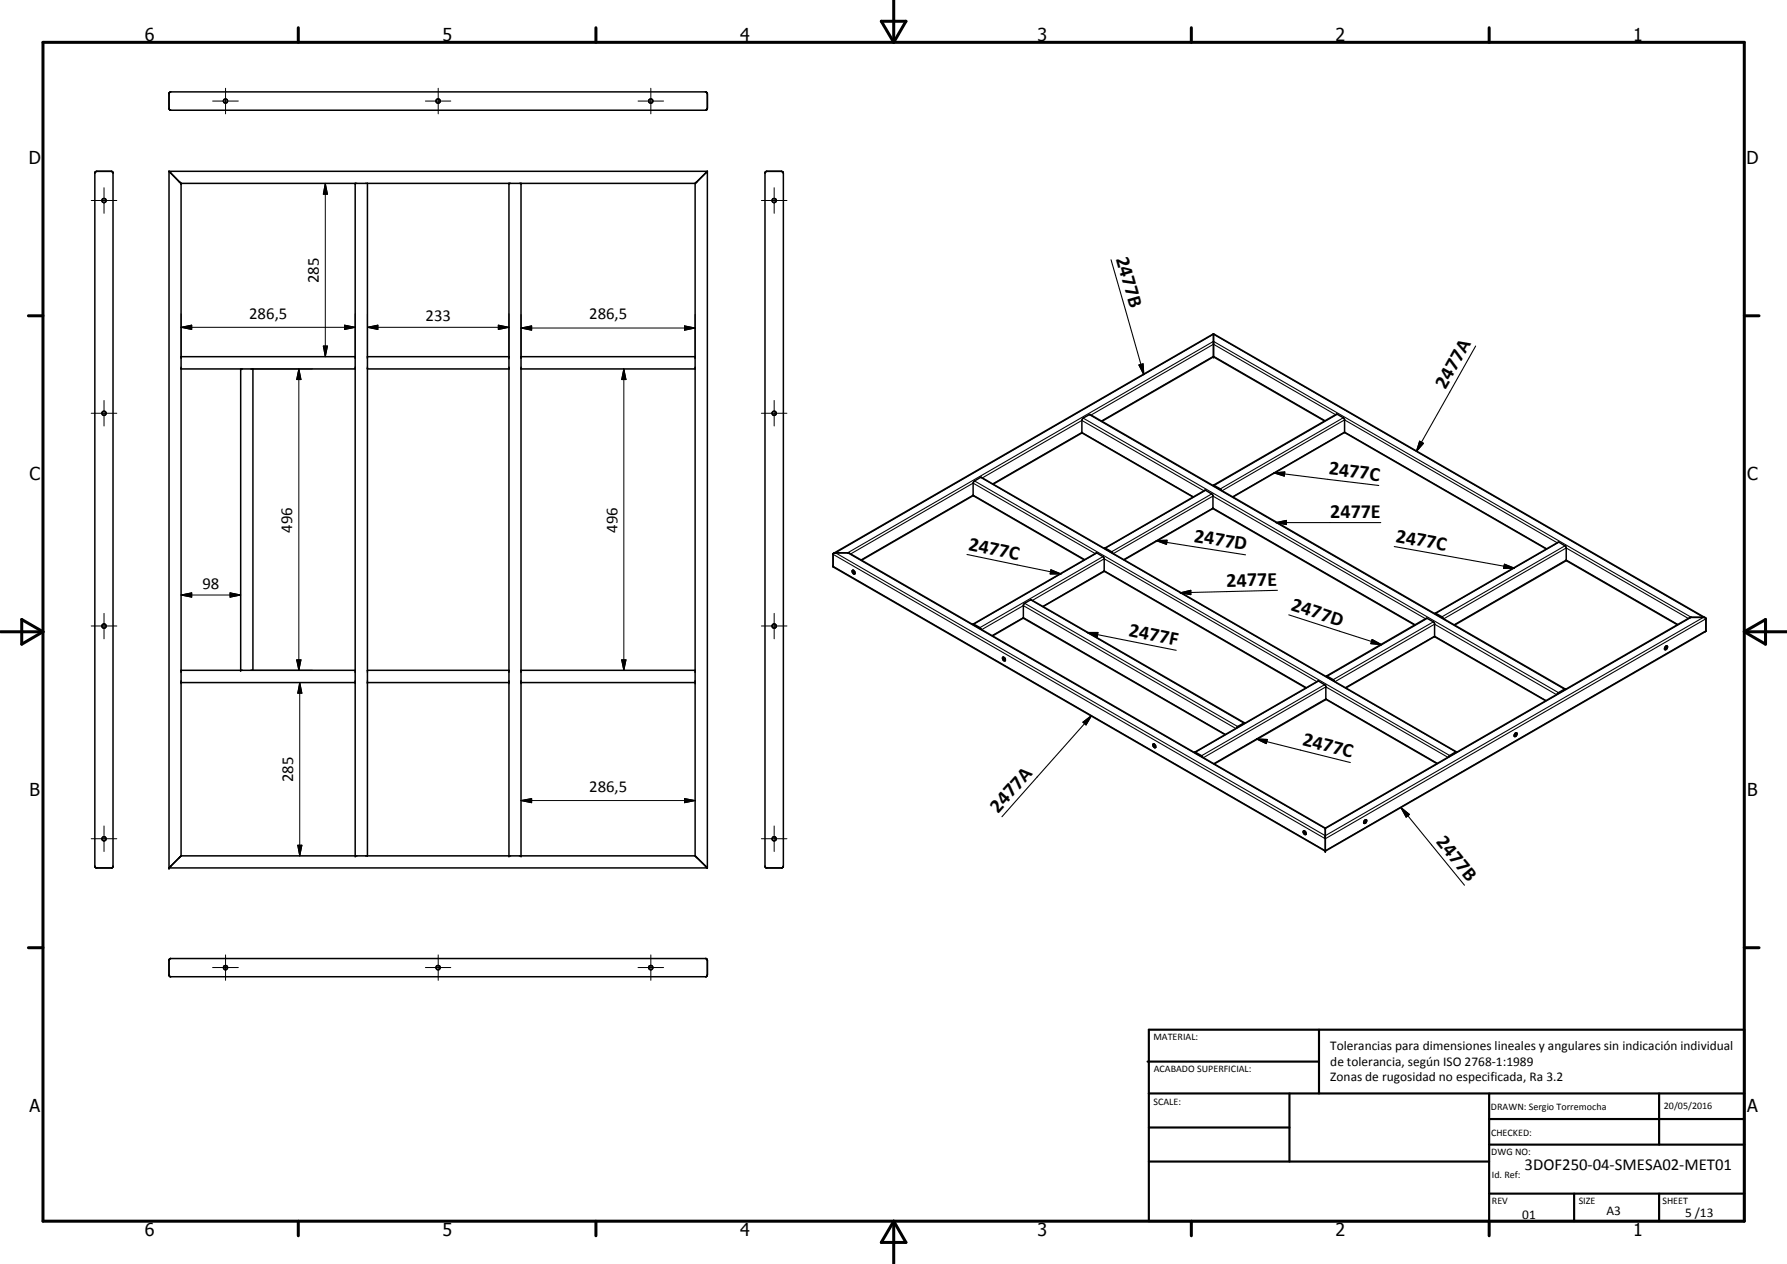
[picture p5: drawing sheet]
<svg xmlns="http://www.w3.org/2000/svg" width="420mm" height="297mm" viewBox="0 0 420 297" stroke-linecap="round" stroke-linejoin="round" font-family="sans-serif">
<g fill="none" stroke="#000" stroke-width=".35">
<path d="M39.8 21.8l.4-.2h125.7l.4 .4v3.4l-.2 .4-.2 .1h-125.7l-.5-.3zM22.4 40.4l.4-.1h3.4l.4 .3v163.1l-.3 .3h-3.7l-.3-.3zM39.7 40.3l2.9 2.8M42.6 43.1h120.9M42.6 43.1v158.1M83.5 43.1v158M86.4 43.1v158M119.7 43.1v158M122.5 43.1v158M163.4 43.1v158M166.3 40.3l-2.8 2.8M166.3 40.3h-126.6v163.7"/>
<path d="M166.3 40.3v163.7M179.9 40.4l.4-.1h3.4l.4 .1 .1 .3v162.8l-.4 .5h-3.6l-.3-.5zM285.3 78.4l-89.3 51.6M285.3 78.4v5.5M285.3 78.4l115.6 66.8M42.6 86.7h40.9M42.6 83.8h40.9M56.6 86.7v70.8M59.5 86.7v70.8M86.4 86.7h33.3M86.4 83.8h33.3M122.5 86.7h40.9"/>
<path d="M122.5 83.8h40.9M285.3 83.9l-26.2 15.1M285.3 83.9l26.1 15M228.8 116.5l-26.2 15.2M254.4 101.7l-20.9 12.1M254.4 101.7l.1-3.3 1.8-1 111.7 64.5M254.4 101.7l26.1 15.1M285.1 119.5l47.5 27.4M285.3 114l-.1 .1M285.3 114l1.6 .9 .3 .3M316.1 101.6l47.5 27.4M316.1 101.6v-3.1l-.3-.3-1.6-.9-28.9 16.7"/>
<path d="M316.1 101.6l-26.2 15.2M200.4 134.1l.3-.1 .2 .3 .1 .5a.53 .53 0 0 1-.6-.2 .53 .53 0 0 1 0-.5zM200.6 134v.4l.4 .4M254.9 131.6l-26-15.1-.1-.2 .1-3.1 1.8-1.1 111.8 64.6M259.6 134.2l47.4 27.5M259.6 134.3v-3.2l-.2-.2-1.7-.9-28.9 16.7M259.6 134.3l-14.3 8.2M259.7 128.8v.1M259.7 128.8l1.7 .9 .3 .3M259.7 128.8l23.6-13.6 1.8 1 .1 .3-.1 3-20.8 12.1M368.2 131.7l26.2 15.1M368.2 131.7v-3.1l-.1-.3-1.8-.9-28.9 16.7"/>
<path d="M368.2 131.7l-26.2 15.2M42.6 157.5h40.9M86.4 157.5h33.3M122.5 157.5h40.9M228.8 146.7h-.1M228.8 146.7l1.6 .8 .3 .4M235.7 154.5l.6 .2 .1 .5a.52 .52 0 0 1-.6-.1 .52 .52 0 0 1-.1-.6zM235.9 154.4l.1 .4 .4 .4M240.6 145.2l-7.2 4.2M311.9 158.9l23.5-13.6 1.8 1v3.3l-20.8 12.1M311.9 158.9l1.6 .8 .3 .4M311.9 158.9l-.1 .1"/>
<path d="M337.3 149.6l26.1 15.1M337.4 144.1l1.6 .8 .3 .4M337.4 144.1l-.1 .1M391.6 151.9l.2-.1a.45 .45 0 0 1 .2 .6 .45 .45 0 0 1-.6 .1zM391.8 151.8v.4l-.4 .4M42.6 160.4h40.9M86.4 160.4h33.3M122.5 160.4h40.9M271.3 174.8l.1 .6 .3 .2M271.3 174.8a.48 .48 0 0 0-.2 .6 .48 .48 0 0 0 .6 .2M271.3 174.8l.4 .5v.3M280.9 176.8l1.6 .8 .3 .4"/>
<path d="M280.9 176.8h-.1M292.6 169.9l-50.1-28.9-1.8 1-.1 3.3 47.4 27.3M292.7 170l-.1-.2-1.6 .9-.3 .4M311.7 164.4l-26.2 15.1M311.7 164.3l26.2 15.2M311.7 164.4v-3.2l-.1-.2-1.8-.9-28.9 16.7M311.7 164.4h.1M342.5 176.7l-1.7 .9-.2 .3M342.5 176.7h.1M356.5 172.2l-.1 .6-.4 .2M356.5 172.2a.46 .46 0 0 1 .1 .6 .46 .46 0 0 1-.5 .2M356.5 172.2l-.4 .3v.5"/>
<path d="M368.1 161.9l-1.8 .9-.2 .3M368.1 161.9v.1M306.4 195.3a.46 .46 0 0 1 .6 .2 .46 .46 0 0 1-.1 .6l-.4-.2zM306.6 195.2l.1 .6 .4 .2M311.6 194.6l85.6-49.4 3.5-.1 .4 .2v3l-.2 .2-89.3 51.5M311.6 194.6v5.4M311.6 194.6l-111.9-64.6-3.5-.1-.3 .2v3l.1 .2 115.6 66.7M320.7 192.9l.4-.3a.44 .44 0 0 1 .1 .6 .44 .44 0 0 1-.6 .1zM321.1 192.6v.4l-.4 .4M39.7 204h126.6M42.6 201.2l-2.9 2.8M42.6 201.1h120.8"/>
<path d="M163.4 201.1l2.9 2.9M39.8 225.4l.2-.1h126l.3 .4v3.4l-.3 .4h-126l-.3-.3z"/>
<circle cx="53" cy="23.7" r=".49"/>
<circle cx="103" cy="23.8" r=".5"/>
<circle cx="153" cy="23.8" r=".5"/>
<circle cx="24.5" cy="47.1" r=".51"/>
<circle cx="182" cy="47.1" r=".49"/>
<circle cx="24.5" cy="97.1" r=".5"/>
<circle cx="182" cy="97.1" r=".49"/>
<circle cx="24.5" cy="147.1" r=".5"/>
<circle cx="182" cy="147.1" r=".51"/>
<circle cx="24.5" cy="197.1" r=".49"/>
<circle cx="182" cy="197.1" r=".49"/>
<circle cx="53" cy="227.4" r=".5"/>
<circle cx="103" cy="227.4" r=".52"/>
<circle cx="153" cy="227.4" r=".51"/>
</g>
<g fill="#000">
<circle cx="42.6" cy="43.1" r=".18"/>
<circle cx="83.5" cy="43.1" r=".18"/>
<circle cx="119.7" cy="43.1" r=".18"/>
<circle cx="122.5" cy="43.1" r=".18"/>
<circle cx="285.3" cy="78.4" r=".18"/>
<circle cx="56.6" cy="86.7" r=".18"/>
<circle cx="285.3" cy="83.8" r=".18"/>
<circle cx="56.6" cy="157.5" r=".18"/>
<circle cx="42.6" cy="160.4" r=".18"/>
<circle cx="83.5" cy="160.4" r=".18"/>
<circle cx="86.4" cy="160.4" r=".18"/>
<circle cx="119.7" cy="160.4" r=".18"/>
<circle cx="122.5" cy="160.4" r=".18"/>
<circle cx="163.4" cy="160.4" r=".18"/>
<circle cx="311.6" cy="194.6" r=".18"/>
<circle cx="39.7" cy="204" r=".18"/>
<circle cx="83.5" cy="201.1" r=".18"/>
<circle cx="119.7" cy="201.1" r=".18"/>
<circle cx="122.5" cy="201.1" r=".18"/>
<circle cx="311.6" cy="200" r=".18"/>
</g>
<g fill="none" stroke="#000" stroke-width=".25">
<path d="M261.2 61l7.7 27.1M254.7 98.3l111.7 64.5M256.1 97.5l111.7 64.5M267.8 85.8l1-.3 .1 2.6zM311.6 98.8l-26.3-15.1-26.4 15.2M314 97.5l-28.7-16.6-28.8 16.6M314.4 97.4l-28.9 16.7M315.8 98.2l-28.9 16.7M347 81.3l-14 24.8M229.1 113l111.8 64.5M230.5 112.2l111.8 64.5M231 112.3l23.4-13.5 28.6 16.5"/>
<path d="M233.4 113.7l21-12.1 26.2 15.2M283.5 115.2l-23.6 13.6M284.9 116.1l-23.5 13.6M287.3 115.3l28.8-16.6 50 28.9M289.8 116.8l26.3-15.3 47.6 27.4M299.5 111.1l2.6-.2-.1 1zM299.5 111.1l24.7 3M333.8 103.7l.9 .5-1.7 1.9zM195.9 133.1l115.7 66.8 89.5-51.7M195.9 130.3l115.7 66.8 89.5-51.7M196.5 129.9l88.8-51.3 115.2 66.5-88.9 51.3zM199.3 129.9l86-49.7 112.4 64.9-86.1 49.6z"/>
<path d="M227.4 130.3l22.1 4.6M247.1 133.9l2.4 1h-2.6zM255 131.5l-26.2-15.2-26.4 15.3M257.5 130.1l-28.7-16.6-28.8 16.7M257.9 130l-28.9 16.7M259.3 130.8l-28.9 16.7M261.8 130.1l23.4-13.5 50 28.8M264.2 131.5l21-12.1 47.6 27.4M271.9 127h2.5l-.1 .9zM271.9 127l21 3.4M277.5 139.3l2.5-.6v1zM300 122.8l2.5-.5v1z"/>
<path d="M300 122.8h24.6M300.3 138.7l-22.8 .6M327.8 128.4l28.3 5.1M353.7 132.6l2.4 .9-2.6 .1zM366.6 127.4l-29 16.7M367.9 128.3l-28.9 16.6M230.8 148l9.8-5.7 50 28.9M233.2 149.4l7.4-4.3 47.6 27.5M240.9 141.8l50.1 28.9M242.3 141l50.1 28.9M242.7 141.1l16.9-9.8 50 28.9M245.2 142.5l14.4-8.4 47.6 27.5"/>
<path d="M255.6 148.6h2.5l-.1 1zM255.6 148.6l21 4.2M303 144.5l21.9 7M322.6 150.3l2.3 1.2-2.6-.2zM335.6 145.3l-23.5 13.6M337 146.1l-23.5 13.6M394.5 146.7l-26.3-15.1-26.3 15.2M396.9 145.3l-28.7-16.5-28.7 16.6M254.6 169.7l2.1-1.6-1.4 2.2zM256.7 168.1l-21.1 23.8M295.4 173.7l2.6 .1-.3 1zM295.4 173.7l22.1 5.5"/>
<path d="M310 160.1l-28.9 16.7M311.4 160.9l-28.9 16.7M313.9 160.2l23.4-13.5 28.7 16.5M316.3 161.6l21-12.1 26.2 15.1M338 179.4l-26.3-15.2-26.3 15.3M340.4 178l-28.7-16.6-28.8 16.7M329.4 189.8l2 1.6-.8 .6zM329.4 189.8l14.9 18.2"/>
</g>
<g fill="none" stroke="#000" stroke-width=".71">
<path d="M10.1 9.9h400v277.1h-400zM70.1 6.5v3.4M140.1 6.5v3.4M207.2 5h5.8l-2.9 4.9zM210.1 0v9.9M280.1 6.5v3.4M350.1 6.5v3.4M6.7 74.2h3.4M410.1 74.2h3.5M.1 148.5h10M5.1 145.6l5 2.9-5 2.9zM410.1 148.5h10"/>
<path d="M410.1 148.5l5-2.9v5.8zM6.7 222.7h3.4M410.1 222.7h3.5M70.1 287v3.4M140.1 287v3.4M210.1 287v10M210.1 287l2.9 5h-5.8zM280.1 287v3.4M350.1 287v3.4"/>
</g>
<g fill="none" stroke="#000" stroke-width=".51">
<path d="M269.8 249.5h40.3M270.1 242h140v45h-140zM270.1 257h140M303.2 257v16M310.1 242v15M350.1 257v30M390.1 257v12M270.1 265h33.1M270.1 273h80M350.1 269h60M350.1 263h60M350.1 280.5h60"/>
<path d="M370.1 280.5v6.5M390.1 280.5v6.5"/>
</g>
<g fill="none" stroke="#000" stroke-width=".24">
<path d="M50 23.7h6M53 20.7v6.1M100 23.7h6M103 20.7v6.1M150 23.7h6M153 20.7v6.1M21.5 47.1h6M24.5 44.1v6M76.5 43.1l.5 2.5h-1zM76.5 43.1v40.7M179 47.1h6M182 44.1v6"/>
<path d="M42.6 76.9l2.5-.5v1zM42.6 76.9h40.9M42.6 73.7v10.1M81 76.4l2.5 .5-2.5 .5zM83.5 73.7v10.1M86.4 76.9l2.4-.5v1zM86.4 76.9h33.3M86.4 73.7v10.1M117.2 76.4l2.5 .5-2.5 .5zM119.7 73.7v10.1M122.5 77.1l2.5-.5v1zM122.5 77.1h40.9"/>
<path d="M122.5 73.9v9.9M160.9 76.6l2.5 .5-2.5 .5zM163.4 73.9v9.9M21.5 97.1h6M24.5 94.1v6M59.5 86.7h13.9M70.3 86.7l.5 2.5h-1zM70.3 86.7v70.8M76 81.3h1l-.5 2.5zM146.7 86.7l.5 2.5h-1zM146.7 86.7v70.8M179 97.1h6"/>
<path d="M182 94.1v6M42.6 139.8l2.5-.5v1zM42.6 139.8h14M54.1 139.3l2.5 .5-2.5 .5zM21.5 147.1h6M24.5 144.1v6M59.5 157.5h13.9M69.8 155.1h1l-.5 2.4zM146.2 155.1h1l-.5 2.4zM179 147.1h6M182 144.1v6M70.5 160.4l.5 2.5h-1z"/>
<path d="M70.5 160.4v40.7M21.5 197.1h6M24.5 194.1v6M70 198.6h1l-.5 2.5zM122.5 188.1l2.5-.4v.9zM122.5 188.1h40.9M160.9 187.7l2.5 .4-2.5 .5zM179 197.1h6M182 194.1v6M50 227.4h6M53 224.4v6M100 227.4h6"/>
<path d="M103 224.4v6M150 227.4h6M153 224.4v6"/>
</g>
<g fill="#000">
<path d="M76.5 43.1l.5 2.5h-1zM42.6 76.9l2.5-.5v1zM81 76.4l2.5 .5-2.5 .5zM86.4 76.9l2.4-.5v1zM117.2 76.4l2.5 .5-2.5 .5zM122.5 77.1l2.5-.5v1zM160.9 76.6l2.5 .5-2.5 .5zM70.3 86.7l.5 2.5h-1zM76 81.3h1l-.5 2.5zM146.7 86.7l.5 2.5h-1zM267.8 85.8l1-.3 .1 2.6zM299.5 111.1l2.6-.2-.1 1z"/>
<path d="M333.8 103.7l.9 .5-1.7 1.9zM42.6 139.8l2.5-.5v1zM247.1 133.9l2.4 1h-2.6zM271.9 127h2.5l-.1 .9zM277.5 139.3l2.5-.6v1zM300 122.8l2.5-.5v1zM353.7 132.6l2.4 .9-2.6 .1zM54.1 139.3l2.5 .5-2.5 .5zM69.8 155.1h1l-.5 2.4zM146.2 155.1h1l-.5 2.4zM255.6 148.6h2.5l-.1 1zM322.6 150.3l2.3 1.2-2.6-.2z"/>
<path d="M70.5 160.4l.5 2.5h-1zM254.6 169.7l2.1-1.6-1.4 2.2zM295.4 173.7l2.6 .1-.3 1zM70 198.6h1l-.5 2.5zM122.5 188.1l2.5-.4v.9zM160.9 187.7l2.5 .4-2.5 .5zM329.4 189.8l2 1.6-.8 .6z"/>
</g>
<g font-size="4.7">
<text x="262.4" y="60.7" transform="rotate(74 262.4 60.7)">2477B</text>
<text x="339.8" y="91.6" transform="rotate(-61 339.8 91.6)">2477A</text>
<text x="312.3" y="111.5" transform="rotate(7 312.3 111.5)">2477C</text>
<text x="312.7" y="121.7">2477E</text>
<text x="227.6" y="129.2" transform="rotate(12 227.6 129.2)">2477C</text>
<text x="280.6" y="127.3" transform="rotate(9 280.6 127.3)">2477D</text>
<text x="328" y="127.3" transform="rotate(10 328 127.3)">2477C</text>
<text x="288.4" y="137.9" transform="rotate(-1 288.4 137.9)">2477E</text>
<text x="303.3" y="143.4" transform="rotate(18 303.3 143.4)">2477D</text>
<text x="265.3" y="149.4" transform="rotate(11 265.3 149.4)">2477F</text>
<text x="306.1" y="175.1" transform="rotate(14 306.1 175.1)">2477C</text>
<text x="234.7" y="191.2" transform="rotate(-48 234.7 191.2)">2477A</text>
<text x="337.5" y="197.9" transform="rotate(51 337.5 197.9)">2477B</text>
</g>
<g font-size="4.2">
<text x="34" y="9.6">6</text>
<text x="104" y="9.6">5</text>
<text x="174" y="9.6">4</text>
<text x="244" y="9.6">3</text>
<text x="314" y="9.6">2</text>
<text x="384" y="9.6">1</text>
<text x="6.8" y="38.7">D</text>
<text x="410.6" y="38.7">D</text>
<text x="7" y="112.9">C</text>
<text x="410.8" y="112.9">C</text>
<text x="7" y="187.1">B</text>
<text x="410.8" y="187.1">B</text>
<text x="7" y="261.4">A</text>
<text x="410.8" y="261.4">A</text>
<text x="34" y="290.4">6</text>
<text x="104" y="290.4">5</text>
<text x="174" y="290.4">4</text>
<text x="244" y="290.4">3</text>
<text x="314" y="290.4">2</text>
<text x="384" y="290.4">1</text>
</g>
<g font-size="3.9">
<text x="75" y="66.5" transform="rotate(-90 75 66.5)">285</text>
<text x="58.6" y="74.9">286,5</text>
<text x="100.1" y="75.4">233</text>
<text x="138.5" y="75">286,5</text>
<text x="68.7" y="125.1" transform="rotate(-90 68.7 125.1)">496</text>
<text x="145.1" y="125.1" transform="rotate(-90 145.1 125.1)">496</text>
<text x="47.6" y="138.3">98</text>
<text x="68.9" y="183.8" transform="rotate(-90 68.9 183.8)">285</text>
<text x="138.5" y="186.1">286,5</text>
<text x="358.5" y="275">3DOF250-04-SMESA02-MET01</text>
</g>
<g font-size="3.1">
<text x="312.7" y="246.8">Tolerancias para dimensiones lineales y angulares sin indicación individual</text>
<text x="312.7" y="250.4">de tolerancia, según ISO 2768-1:1989</text>
<text x="312.7" y="254">Zonas de rugosidad no especificada, Ra 3.2</text>
<text x="357.9" y="286.4">01</text>
<text x="377.7" y="285.6">A3</text>
<text x="396.2" y="285.9">5 /13</text>
</g>
<g font-size="2.4">
<text x="271.2" y="244.4">MATERIAL:</text>
<text x="271.3" y="252">ACABADO SUPERFICIAL:</text>
<text x="271.2" y="259.7">SCALE:</text>
<text x="350.6" y="260.8">DRAWN: Sergio Torremocha</text>
<text x="391.2" y="260.6">20/05/2016</text>
<text x="350.6" y="267">CHECKED:</text>
<text x="350.6" y="271.4">DWG NO:</text>
<text x="350.8" y="276.9">Id. Ref:</text>
<text x="350.8" y="282.8">REV</text>
<text x="371.2" y="282.9">SIZE</text>
<text x="390.9" y="282.9">SHEET</text>
</g>
</svg>
